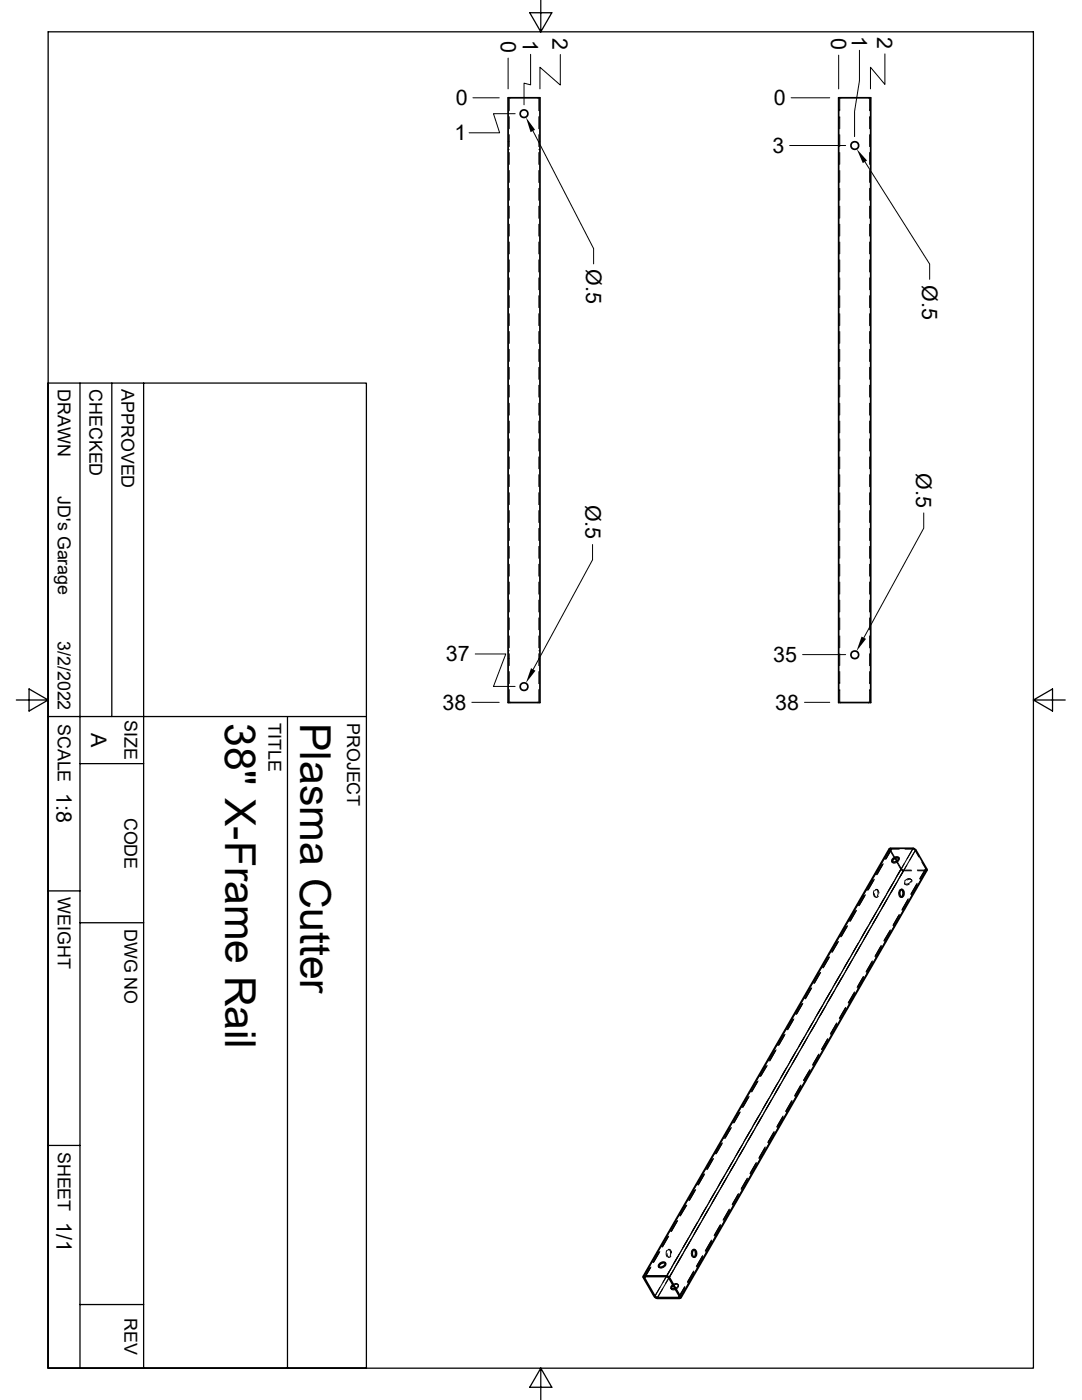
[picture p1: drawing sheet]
<svg xmlns="http://www.w3.org/2000/svg" width="216mm" height="279mm" viewBox="0 0 216 279" stroke-linecap="round" stroke-linejoin="round" font-family="sans-serif">
<g fill="none" stroke="#000" stroke-width=".34">
<path d="M101.4 19.5h6.3v120.7h-6.3zM167.3 19.5h6.4v120.7h-6.4zM177.5 169.4l-49.1 85.3M177.7 169.3l-.2 .1M177.7 169.3h4.5M178.1 171.4l.7-.4 .5 .2a.91 .91 0 0 1-1.3 .7zM178.6 171.2l.4 .7M179.3 171.3a.92 .92 0 0 0-1.2 .7M179.7 177.7l.1-.2a.78 .78 0 0 1 .7 .7 .78 .78 0 0 1-.4 .8 .76 .76 0 0 1-.6-.6 .76 .76 0 0 1 .2-.7zM179.9 177.5a1.03 1.03 0 0 1 0 1.5M182.2 169.3l.5 .3M182.7 169.6l2.3 3.9"/>
<path d="M184.9 173.5l.1 .2M185 173.7l-49.2 85.3M128.4 254.9l2.2 3.9M128.5 254.7l-.1 .1v.1M128.5 254.6h4.6M128.6 255.1l2.1 3.6M128.8 254.8l-.2 .1 .1 .2M128.8 254.8h4.2M130.7 258.7l.5 .2M131.2 259h4.2M131.6 252.3l.6-.4 .6 .1a.91 .91 0 0 1-1.4 .8zM132.8 252.1a.92 .92 0 0 0-1.3 .7"/>
<path d="M133 254.8l.4 .3M133.1 254.7l.5 .2 2.2 4.1-.2 .1h-4.6l-.4-.3M133.5 255.1l2.1 3.6M134.2 256.4l-.1 .1a.39 .39 0 0 0-.2 .6 .39 .39 0 0 0 .6 .1l.2-.1M134.3 256.6l-.3 .3v.3M135.5 258.7l.1 .1-.2 .1M138.3 249.6l.1-.2a.78 .78 0 0 1 .7 .7 .78 .78 0 0 1-.4 .8 .76 .76 0 0 1-.6-.6 .76 .76 0 0 1 .2-.7zM138.5 249.4a1.03 1.03 0 0 1 0 1.5"/>
<circle cx="104.6" cy="22.7" r=".77"/>
<circle cx="170.6" cy="29.1" r=".77"/>
<circle cx="104.6" cy="137" r=".77"/>
<circle cx="170.6" cy="130.7" r=".77"/>
</g>
<g fill="none" stroke="#000" stroke-width=".2">
<path d="M94.4 19.5h5.2M101.4 11.6v6.1M101.6 19.5v2.6M105.9 10.8v6.1l-1.3-.3v4.3M107.5 19.5v2.6M111.8 10.9v6.1l-4.1-3.6v4.3M157.9 19.5h7.7M167.3 11v6.7M167.6 19.5v2.6M171.5 10v6.1l-1 6.1v5.1M173.5 19.5v2.6M176.6 10.8v6l-2.9-3.4v4.3"/>
<path d="M101.4 28.3h.2M101.4 29.8h.2M101.6 23.3v2.4M101.6 26.9v2.4M101.6 30.4v2.4M101.6 34v2.4M101.6 37.6v2.4M102.8 22.7h-4.3l1.2 3.8h-6.1M106.3 26.1l12.1 23.5v3.1M107.5 23.3v2.4M107.5 26.9v2.4M107.5 30.4v2.4"/>
<path d="M107.5 34v2.4M107.5 37.6v2.4M107.5 28.3h.2M107.5 29.8h.2M157.6 29h11.1M167.3 23.5h.3M167.3 21.9h.3M167.6 23.3v2.4M167.6 26.9v2.4M167.6 30.4v2.4M167.6 34v2.4M167.6 37.6v2.4"/>
<path d="M172.6 32.3l12.9 20.4v3.1M173.5 23.3v2.4M173.5 26.9v2.4M173.5 30.4v2.4M173.5 34v2.4M173.5 37.6v2.4M173.5 23.5h.2M173.5 21.9h.2M101.6 41.1v2.5M101.6 44.7v2.4M101.6 48.3v2.4M101.6 51.9v2.4"/>
<path d="M101.6 55.5v2.3M101.6 59v2.4M107.5 41.1v2.5M107.5 44.7v2.4M107.5 48.3v2.4M107.5 51.9v2.4M107.5 55.5v2.3M107.5 59v2.4M167.6 41.1v2.5M167.6 44.7v2.4M167.6 48.3v2.4M167.6 51.9v2.4"/>
<path d="M167.6 55.5v2.3M167.6 59v2.4M173.5 41.1v2.5M173.5 44.7v2.4M173.5 48.3v2.4M173.5 51.9v2.4M173.5 55.5v2.3M173.5 59v2.4M101.6 62.6v2.4M101.6 66.2v2.3M101.6 69.7v2.4M101.6 73.3v2.4"/>
<path d="M101.6 76.9v2.3M107.5 62.6v2.4M107.5 66.2v2.3M107.5 69.7v2.4M107.5 73.3v2.4M107.5 76.9v2.3M167.6 62.6v2.4M167.6 66.2v2.3M167.6 69.7v2.4M167.6 73.3v2.4M167.6 76.9v2.3M173.5 62.6v2.4"/>
<path d="M173.5 66.2v2.3M173.5 69.7v2.4M173.5 73.3v2.4M173.5 76.9v2.3M101.6 80.5v2.3M101.6 84v2.4M101.6 87.6v2.4M101.6 91.2v2.4M101.6 94.7v2.4M101.6 98.3v2.4M107.5 80.5v2.3M107.5 84v2.4"/>
<path d="M107.5 87.6v2.4M107.5 91.2v2.4M107.5 94.7v2.4M107.5 98.3v2.4M167.6 80.5v2.3M167.6 84v2.4M167.6 87.6v2.4M167.6 91.2v2.4M167.6 94.7v2.4M167.6 98.3v2.4M173.5 80.5v2.3M173.5 84v2.4"/>
<path d="M173.5 87.6v2.4M173.5 91.2v2.4M173.5 94.7v2.4M173.5 98.3v2.4M101.6 101.9v2.4M101.6 105.5v2.4M101.6 109.1v2.3M101.6 112.6v2.4M101.6 116.2v2.4M101.6 119.8v2.3M107.5 101.9v2.4M107.5 105.5v2.4"/>
<path d="M107.5 109.1v2.3M107.5 112.6v2.4M107.5 116.2v2.4M107.5 119.8v2.3M118.2 108.7v3l-11.8 21.9M167.6 101.9v2.4M167.6 105.5v2.4M167.6 109.1v2.3M167.6 112.6v2.4M167.6 116.2v2.4M167.6 119.8v2.3M173.5 101.9v2.4"/>
<path d="M173.5 105.5v2.4M173.5 109.1v2.3M173.5 112.6v2.4M173.5 116.2v2.4M173.5 119.8v2.3M184.3 102.4v3l-11.9 21.9M94.8 130.5h6.1l-2.4 6.5h4.3M101.4 129.9h.2M101.4 131.4h.2M101.6 137.6v2.6M101.6 123.3v2.4M101.6 126.9v2.4"/>
<path d="M101.6 130.5v2.3M101.6 134v2.4M107.5 123.3v2.4M107.5 126.9v2.4M107.5 130.5v2.3M107.5 134v2.4M107.5 137.6v2.6M107.5 129.9h.2M107.5 131.4h.2M160.1 130.6h8.6M167.3 137.8h.3M167.3 136.2h.3"/>
<path d="M167.6 123.3v2.4M167.6 126.9v2.4M167.6 130.5v2.3M167.6 134v2.4M167.6 137.6v2.6M173.5 123.3v2.4M173.5 126.9v2.4M173.5 130.5v2.3M173.5 134v2.4M173.5 137.6v2.6M173.5 137.8h.2M173.5 136.2h.2"/>
<path d="M94.1 140.2h5.5M160.5 140.2h5.1M172.3 178.7l-1.2 2.1M172.5 178.6l-1.2 2.1M172.6 178.7l-1.2 2.1M172.7 178.6l-1.2 2M174 175.6l-1.2 2.1M174.2 175.6l-1.1 2M174.4 175.6l-1.2 2.1M174.4 177.7l-.1 .7 .2 .6M174.5 175.5l-1.2 2M174.5 178.4v.1a.45 .45 0 0 0 .2 .5 .45 .45 0 0 0 .6-.1"/>
<path d="M174.6 177.7a.41 .41 0 0 1 .5-.2 .41 .41 0 0 1 .2 .5l.1 .2M174.8 177.5h.1M174.8 179.1h.1M175 177.6l.2 .6-.1 .7M175.8 172.5l-1.2 2.1M176.1 172.5l-1.3 2M176.2 172.4l-1.2 2.2M176.6 179l-1.5 2.6M176.9 178.6l-1.3 2M177.1 179.3l-1.2 2M177.3 178.9l-1.7 3M177.5 169.4v.2"/>
<path d="M177.5 169.6l.9 1.4M177.5 169.6l-1.1 1.9M177.7 169.3l-49.2 85.3M177.7 169.5l-1 1.9M177.8 169.8l-1.1 1.7M177.8 169.8l.8 1.4M177.9 169.5h1.5M177.9 169.5l-1.1 1.9M177.9 169.5h-.2l.1 .3M178 172l.1 .1M178.4 175.9l-1.5 2.6M178.6 176.7l-1.2 2.1"/>
<path d="M178.6 175.5l-1.1 2M178.9 176.1l-1.2 2.1M178.9 172l.8 1.5M179 171.9l.8 1.5 .5 .3M179.2 175.8l-1.2 2M179.3 171.2l.1 .1M179.4 171.2a.87 .87 0 0 1-.4 .9 .87 .87 0 0 1-.9 0l-.1-.1M179.7 173.5l.6 .3M179.7 173.5l-1.1 1.9M179.8 177.5h.2M179.8 179.1h.2M179.9 177.5a.85 .85 0 0 0-.4 1.4l.4 .2"/>
<path d="M180.3 173.8h1.6M180.3 173.8l-1.1 1.9M180.4 172.4l-1.4 2.4M180.5 176.3l.1 .1M180.6 176a.47 .47 0 0 0 .2 .6 .47 .47 0 0 0 .6-.1M180.6 169.5h1.5M180.9 172.7l-1.2 2.1M181.1 175.6a.44 .44 0 0 1 .6-.2 .44 .44 0 0 1 .2 .6M181.2 179.4l-1.2 2.2M181.2 179.6l-1.2 2.1M181.3 179.8l-1.2 2.1M181.7 175.3l-.6 .1-.6 .5"/>
<path d="M181.8 175.9l-.1 .1a1.02 1.02 0 0 1-1.1 .4M181.8 175.5l.1 .1M181.8 173.7h-1.5l-.8 1.4M182.1 169.5l.5 .3M182.1 169.5l-1.1 1.9M182.2 169.3l-49.1 85.3M182.6 169.8l.7 1.2M182.6 169.8l-1.1 1.9M182.7 169.6l-49.1 85.3M182.9 176.4l-1.2 2.1M183 176.5l-1.2 2.1M183 176.3l-1.2 2.1"/>
<path d="M183 173.7h1.5M183.1 173.8h1.7l-1.1 1.9M183.1 176.7l-1.2 2.1M183.9 172l.8 1.4M184.5 173.7l-1 1.7M184.7 173.4v.2l-.2 .1M184.7 173.4l-1.1 1.9M184.7 173.6l-1.1 1.9M185 173.7l-.2 .1M185 173.5l-49.2 85.3M161.5 197.3l-1.1 2M161.8 197.2l-1.2 2.1"/>
<path d="M162 197.1l-1.3 2.2M163.3 194.2l-1.2 2.1M163.6 194.1l-1.2 2.1M163.7 194.2l-1.2 2.1M163.7 194.1l-1.1 2M165.1 191.1l-1.2 2.1M165.4 191.1l-1.2 2M165.4 191.1l-1.1 2.1M165.5 191l-1.2 2M165.9 197.6l-1.5 2.6M166.2 197.1l-1.2 2.1M166.4 197.8l-1.5 2.6"/>
<path d="M166.7 197.4l-1.2 2.1M166.9 188l-1.2 2.1M167.1 188l-1.2 2M167.2 188l-1.2 2.1M167.3 187.9l-1.2 2M167.4 195l-1.2 2.1M167.7 194.4l-1.2 2.1M167.9 195.3l-1.2 2.1M167.9 194.1l-1.1 2M168.4 194.4l-1.4 2.4M168.7 184.9l-1.2 2.1M168.9 184.9l-1.2 2"/>
<path d="M169 184.9l-1.2 2.1M169.1 184.7l-1.2 2.1M169.2 191.9l-1.2 2.1M169.5 191.3l-1.2 2.1M169.7 191l-1.2 2M170 191.6l-1.5 2.7M170.2 191.3l-1.2 2M170.4 198.1l-1.2 2.1M170.5 181.8l-1.2 2.1M170.5 198l-1.2 2M170.6 198.2l-1.2 2M170.6 198.4l-1.2 2"/>
<path d="M170.7 181.7l-1.2 2.1M170.8 181.8l-1.2 2.1M170.9 181.7l-1.2 2M171.2 188.3l-1.4 2.6M171.5 189.1l-1.2 2.1M171.5 187.9l-1.2 2M171.7 188.6l-1.1 2M172 188.2l-1.2 2M172.2 195l-1.2 2.1M172.3 194.9l-1.2 2M172.3 195.1l-1.1 2M172.4 195.3l-1.2 2.1"/>
<path d="M173.3 184.7l-1.8 3.1M174.1 191.8l-1.3 2.2M174.1 192l-1.2 2.1M174.2 192.2l-1.2 2.1M174.8 182.1l-1.2 2.1M175 181.7l-1.7 3M175.3 182.4l-1.2 2M175.6 181.9l-3.6 6.2M175.9 188.7l-1.3 2.2M175.9 188.9l-1.2 2M175.9 189.1l-1.1 2.1M177.6 185.7l-1.2 2.1"/>
<path d="M177.7 185.6l-1.3 2M177.7 185.8l-1.2 2M177.8 186l-1.3 2.1M179.4 182.6l-1.2 2.1M179.5 182.5l-1.2 2M179.5 182.7l-1.2 2M179.5 182.9l-1.1 2.1M149.1 218.9l-1.2 2.1M149.3 218.9l-1.2 2.1M149.5 218.8l-1.3 2.2M150.8 215.9l-1.2 2M151.1 215.8l-1.2 2"/>
<path d="M151.2 215.9l-1.2 2M151.3 215.7l-1.2 2.1M152.7 212.8l-1.2 2M152.9 212.7l-1.2 2.1M153 212.8l-1.2 2M153.1 212.6l-1.3 2.1M153.7 218.8l-1.8 3M153.9 219.5l-1.2 2.1M154.2 219.1l-1.2 2M154.4 209.7l-1.2 2.1M154.6 209.6l-1.1 2.1M154.9 209.5l-1.3 2.3"/>
<path d="M155.2 216.1l-1.5 2.6M155.4 215.7l-1.1 2.1M155.7 216.4l-1.5 2.6M156 216l-1.2 2.1M156.2 206.6l-1.2 2.1M156.4 206.5l-1.2 2.1M156.6 206.4l-1.2 2.3M157 213l-1.5 2.6M157.2 212.6l-1.2 2.1M157.5 213.3l-1.2 2.1M157.7 212.9l-1.7 3M158 203.5l-1.2 2"/>
<path d="M158 219.6l-1.2 2.2M158.1 219.8l-1.2 2.1M158.2 203.4l-1.2 2.1M158.3 203.5l-1.2 2M158.4 203.3l-1.2 2.1M159 209.5l-1.7 3.1M159.3 210.2l-1.2 2.1M159.5 209.8l-1.7 3.1M159.8 200.4l-1.2 2M159.8 216.5l-1.3 2.2M159.9 216.7l-1.2 2.1M159.9 217l-1.2 2"/>
<path d="M160 200.3l-1.2 2.1M160.1 200.4l-1.2 2M160.2 200.2l-1.2 2.1M160.6 206.8l-1.6 2.7M160.8 206.4l-1.2 2.1M161.1 207.1l-1.2 2.1M161.3 206.7l-1.7 3.1M161.6 213.7l-1.2 2M161.6 213.4l-1.3 2.2M161.7 213.9l-1.2 2M162.3 203.8l-1.5 2.6M162.6 203.3l-1.2 2.1"/>
<path d="M162.9 204l-1.6 2.6M163.1 203.6l-1.2 2.1M163.3 210.5l-1.2 2.1M163.4 210.4l-1.2 2M163.4 210.6l-1.2 2M163.5 210.8l-1.2 2.1M164.1 200.7l-1.5 2.5M164.3 201.5l-1.2 2M164.4 200.2l-1.2 2.1M164.6 200.9l-1.2 2.1M164.9 200.5l-1.2 2.1M165.1 207.4l-1.2 2.1"/>
<path d="M165.2 207.3l-1.2 2M165.2 207.4l-1.2 2.1M165.3 207.7l-1.2 2.1M167 204.1l-1.3 2.3M167 204.3l-1.2 2.1M167 204.6l-1.1 2M168.7 201.2l-1.2 2M168.7 201.3l-1.1 2M168.7 201l-1.1 2.1M168.8 201.5l-1.2 2M138.4 237.5l-1.2 2.1M138.6 237.5l-1.2 2"/>
<path d="M138.7 237.5l-1.2 2.1M138.8 237.4l-1.2 2M140.2 234.4l-1.2 2.1M140.4 234.4l-1.2 2M140.6 234.3l-1.3 2.2M141.9 231.4l-1.1 2M142.2 231.3l-1.2 2M142.4 231.2l-1.3 2.2M142.4 238.3l-1.2 2.1M142.7 237.8l-1.2 2.1M142.9 238.6l-1.2 2.1M143 237.4l-1.2 2"/>
<path d="M143.5 237.7l-1.5 2.5M143.7 228.3l-1.2 2M143.9 228.2l-1.2 2.1M144.1 228.3l-1.2 2M144.1 228.1l-1.1 2.1M144.5 234.7l-1.2 2.1M144.7 234.3l-1.7 3M145.2 234.6l-1.7 3M145.5 225.2l-1.2 2M145.8 225.1l-1.2 2.1M145.8 225.2l-1.1 2M145.9 225l-1.2 2.1"/>
<path d="M146 232.2l-1.2 2M146.5 232.5l-1.2 2M146.8 231.9l-1.2 2M147.1 231.5l-1.3 2.1M147.3 222l-1.2 2.1M147.3 238.3l-1.2 2.1M147.4 238.4l-1.2 2.1M147.4 238.2l-1.2 2M147.4 238.6l-1.1 2.1M147.5 222l-1.2 2.1M147.7 221.9l-1.3 2.2M148.3 228.1l-3.2 5.6"/>
<path d="M148.6 228.8l-1.5 2.6M148.8 228.4l-1.1 2.1M149.1 235.2l-1.2 2.1M149.1 235.3l-1.1 2.1M149.1 235.1l-1.1 2.1M149.2 235.5l-1.2 2.1M149.5 226l-1.2 2M149.9 225.4l-1.2 2.1M150 226.3l-1.2 2M150.1 225l-1.2 2.1M150.4 225.7l-1.2 2.1M150.6 225.3l-1.2 2.1"/>
<path d="M150.9 232l-1.3 2.2M150.9 232.2l-1.2 2.1M151 232.5l-1.2 2M151.6 222.3l-1.5 2.6M151.9 221.9l-1.2 2.1M152.1 222.6l-1.5 2.6M152.4 222.2l-1.2 2.1M152.6 229.1l-1.2 2M152.7 228.9l-1.2 2.1M152.7 229.1l-1.2 2.1M152.8 229.4l-1.2 2M153.6 220l-1.2 2.1"/>
<path d="M154.4 226l-1.2 2M154.5 225.8l-1.2 2.1M154.5 226l-1.2 2.1M154.6 226.3l-1.2 2M156.2 222.9l-1.2 2M156.3 222.7l-1.2 2.1M156.3 222.9l-1.2 2.1M156.3 223.1l-1.1 2.1M158.1 220l-1.2 2.1M129.5 253l-1.1 1.9M129.7 252.9l-1.1 1.9M129.8 253l-1.2 2.1"/>
<path d="M129.9 252.9l-1.1 1.9M131.2 249.9l-1.2 2.1M131.4 252.8l.1 .1M131.5 249.9l-1.2 2M131.6 249.9l-1.2 2.1M131.7 249.8l-1.2 2M131.7 256.9l-1.1 1.9M132.2 257.2l-1.1 1.9M132.8 252v.1M132.8 252.1a.79 .79 0 0 1-.9 1l-.5-.2M133 246.8l-1.2 2.1M133.1 249.6l-.2 .8 .2 .4"/>
<path d="M133.1 250.2a.46 .46 0 0 0 .1 .6 .46 .46 0 0 0 .7-.1M133.2 249.6a.41 .41 0 0 1 .5-.2 .41 .41 0 0 1 .3 .5v.2M133.3 246.8l-1.2 2M133.3 249.3h.2M133.3 250.9h.2M133.4 246.7l-1.2 2.2M133.5 253.8l-1.2 2.1M133.6 249.4l.2 .5-.1 .8M133.8 253.3l-3.1 5.4M133.9 257.1l.1 .2M134 254.1l-1.2 2.1M134.1 252.9l-1.1 1.9"/>
<path d="M134.2 256.4a.6 .6 0 0 1 1.1 .1l-.1 .3-.5 .4M134.3 256.5h.2a.52 .52 0 0 1 .5-.2 .52 .52 0 0 1 .4 .5l-.4 .4a.7 .7 0 0 1-1.1 0M134.3 253.5l-3.1 5.5M134.6 253.2l-1.1 1.9M134.8 243.7l-1.2 2.1M135 243.7l-1.1 2M135.2 243.6l-1.3 2.2M135.3 256.3v.2M135.6 250.2l-1.5 2.6M135.8 251l-1.2 2.1M135.8 249.8l-1.1 2M136.4 250.1l-1.5 2.4"/>
<path d="M136.6 256.9l-1.2 2.1M136.6 240.6l-1.2 2.1M136.7 256.8l-1.1 1.9M136.7 257l-1.1 1.9M136.7 257.2l-1.1 1.9M136.8 240.6l-1.2 2M136.9 240.6l-1.2 2.1M137 240.5l-1.2 2M137.4 247.1l-1.5 2.6M137.6 247.9l-1.2 2.1M137.6 246.7l-1.2 2.1M137.9 247.4l-1.2 2"/>
<path d="M138.1 247l-1.2 2M138.4 249.3h.2M138.4 250.9h.2M138.4 253.7l-1.2 2.2M138.5 249.3a.88 .88 0 0 0-.3 1.6h.3M138.5 253.9l-1.3 2M138.5 254.1l-1.2 2.1M139.4 243.6l-1.7 3M139.7 244.3l-1.5 2.6M139.9 243.9l-1.2 2M140.1 250.7l-1.2 2.1M140.2 250.6l-1.2 2"/>
<path d="M140.3 250.8l-1.2 2.1M140.3 251l-1.2 2.1M140.9 240.9l-1.5 2.6M141.2 240.5l-1.2 2M141.4 241.2l-1.4 2.6M141.7 240.8l-1.2 2M141.9 247.6l-1.2 2.1M142 247.5l-1.2 2.1M142 247.7l-1.2 2.1M142.1 247.9l-1.2 2.1M143.8 244.4l-1.3 2.2M143.8 244.6l-1.2 2.1"/>
<path d="M143.8 244.8l-1.1 2.1M145.5 241.4l-1.2 2.1M145.5 241.3l-1.1 2.1M145.6 241.5l-1.2 2M145.6 241.7l-1.2 2.1"/>
</g>
<g fill="none" stroke="#000" stroke-width=".25">
<path d="M9.6 6.4h196.6v266.6h-196.6zM107.9 0v6.4l2.2-3.9h-4.4l2.2 3.9M9.6 76.5h63.5v196.5h-63.5zM16 76.5v196.5M22.3 76.5v66.5M28.7 76.5v196.5M3.3 139.7h6.3l-3.8 2.2v-4.4l3.8 2.2M206.2 139.7l3.8-2.2v4.4l-3.8-2.2h6.4M9.6 143h63.5M16 152.4h12.7M57.4 143v130M9.6 177.8h6.4"/>
<path d="M16 184.1h12.7M9.6 228.6h6.4M16 260.3h12.7M107.9 273l-2.2 3.9h4.4l-2.2-3.9v6.4"/>
</g>
<path d="M104.9 23.4l1.9 2.5-.9 .5zM170.9 29.7l2.1 2.3-.8 .6zM106 133.3l.8 .6-1.9 2.4zM171.9 127l.9 .5-1.9 2.5z" fill="#000"/>
<g font-size="8.5">
<text x="44.9" y="144.3" transform="rotate(90 44.9 144.3)">38&quot; X-Frame Rail</text>
<text x="59.9" y="144.3" transform="rotate(90 59.9 144.3)">Plasma Cutter</text>
</g>
<g font-size="4.3">
<text x="99.9" y="8.2" transform="rotate(90 99.9 8.2)">0</text>
<text x="104.4" y="8" transform="rotate(90 104.4 8)">1</text>
<text x="110.3" y="7.5" transform="rotate(90 110.3 7.5)">2</text>
<text x="165.9" y="7.6" transform="rotate(90 165.9 7.6)">0</text>
<text x="170" y="7.2" transform="rotate(90 170 7.2)">1</text>
<text x="175" y="7.4" transform="rotate(90 175 7.4)">2</text>
<text x="90.9" y="21">0</text>
<text x="154.4" y="21">0</text>
<text x="90.7" y="28">1</text>
<text x="154.1" y="30.6">3</text>
<text x="117" y="53.8" transform="rotate(90 117 53.8)">Ø.5</text>
<text x="184" y="56.9" transform="rotate(90 184 56.9)">Ø.5</text>
<text x="182.8" y="94.4" transform="rotate(90 182.8 94.4)">Ø.5</text>
<text x="116.8" y="100.7" transform="rotate(90 116.8 100.7)">Ø.5</text>
<text x="89" y="132">37</text>
<text x="154.3" y="132.1">35</text>
<text x="88.3" y="141.6">38</text>
<text x="154.7" y="141.6">38</text>
<text x="18.2" y="146.3" transform="rotate(90 18.2 146.3)">A</text>
<text x="11.3" y="158.2" transform="rotate(90 11.3 158.2)">1:8</text>
<text x="11.3" y="243.8" transform="rotate(90 11.3 243.8)">1/1</text>
</g>
<g font-size="3.6">
<text x="11.5" y="77.7" transform="rotate(90 11.5 77.7)">DRAWN</text>
<text x="17.9" y="77.7" transform="rotate(90 17.9 77.7)">CHECKED</text>
<text x="24.2" y="77.7" transform="rotate(90 24.2 77.7)">APPROVED</text>
<text x="11.5" y="99" transform="rotate(90 11.5 99)">JD's Garage</text>
<text x="11.5" y="127.9" transform="rotate(90 11.5 127.9)">3/2/2022</text>
<text x="24.9" y="143.8" transform="rotate(90 24.9 143.8)">SIZE</text>
<text x="11.5" y="144.5" transform="rotate(90 11.5 144.5)">SCALE</text>
<text x="53.6" y="144.3" transform="rotate(90 53.6 144.3)">TITLE</text>
<text x="69.3" y="144.3" transform="rotate(90 69.3 144.3)">PROJECT</text>
<text x="24.9" y="163.2" transform="rotate(90 24.9 163.2)">CODE</text>
<text x="11.5" y="179.1" transform="rotate(90 11.5 179.1)">WEIGHT</text>
<text x="24.9" y="185.4" transform="rotate(90 24.9 185.4)">DWG NO</text>
<text x="11.5" y="229.9" transform="rotate(90 11.5 229.9)">SHEET</text>
<text x="24.9" y="263" transform="rotate(90 24.9 263)">REV</text>
</g>
</svg>
